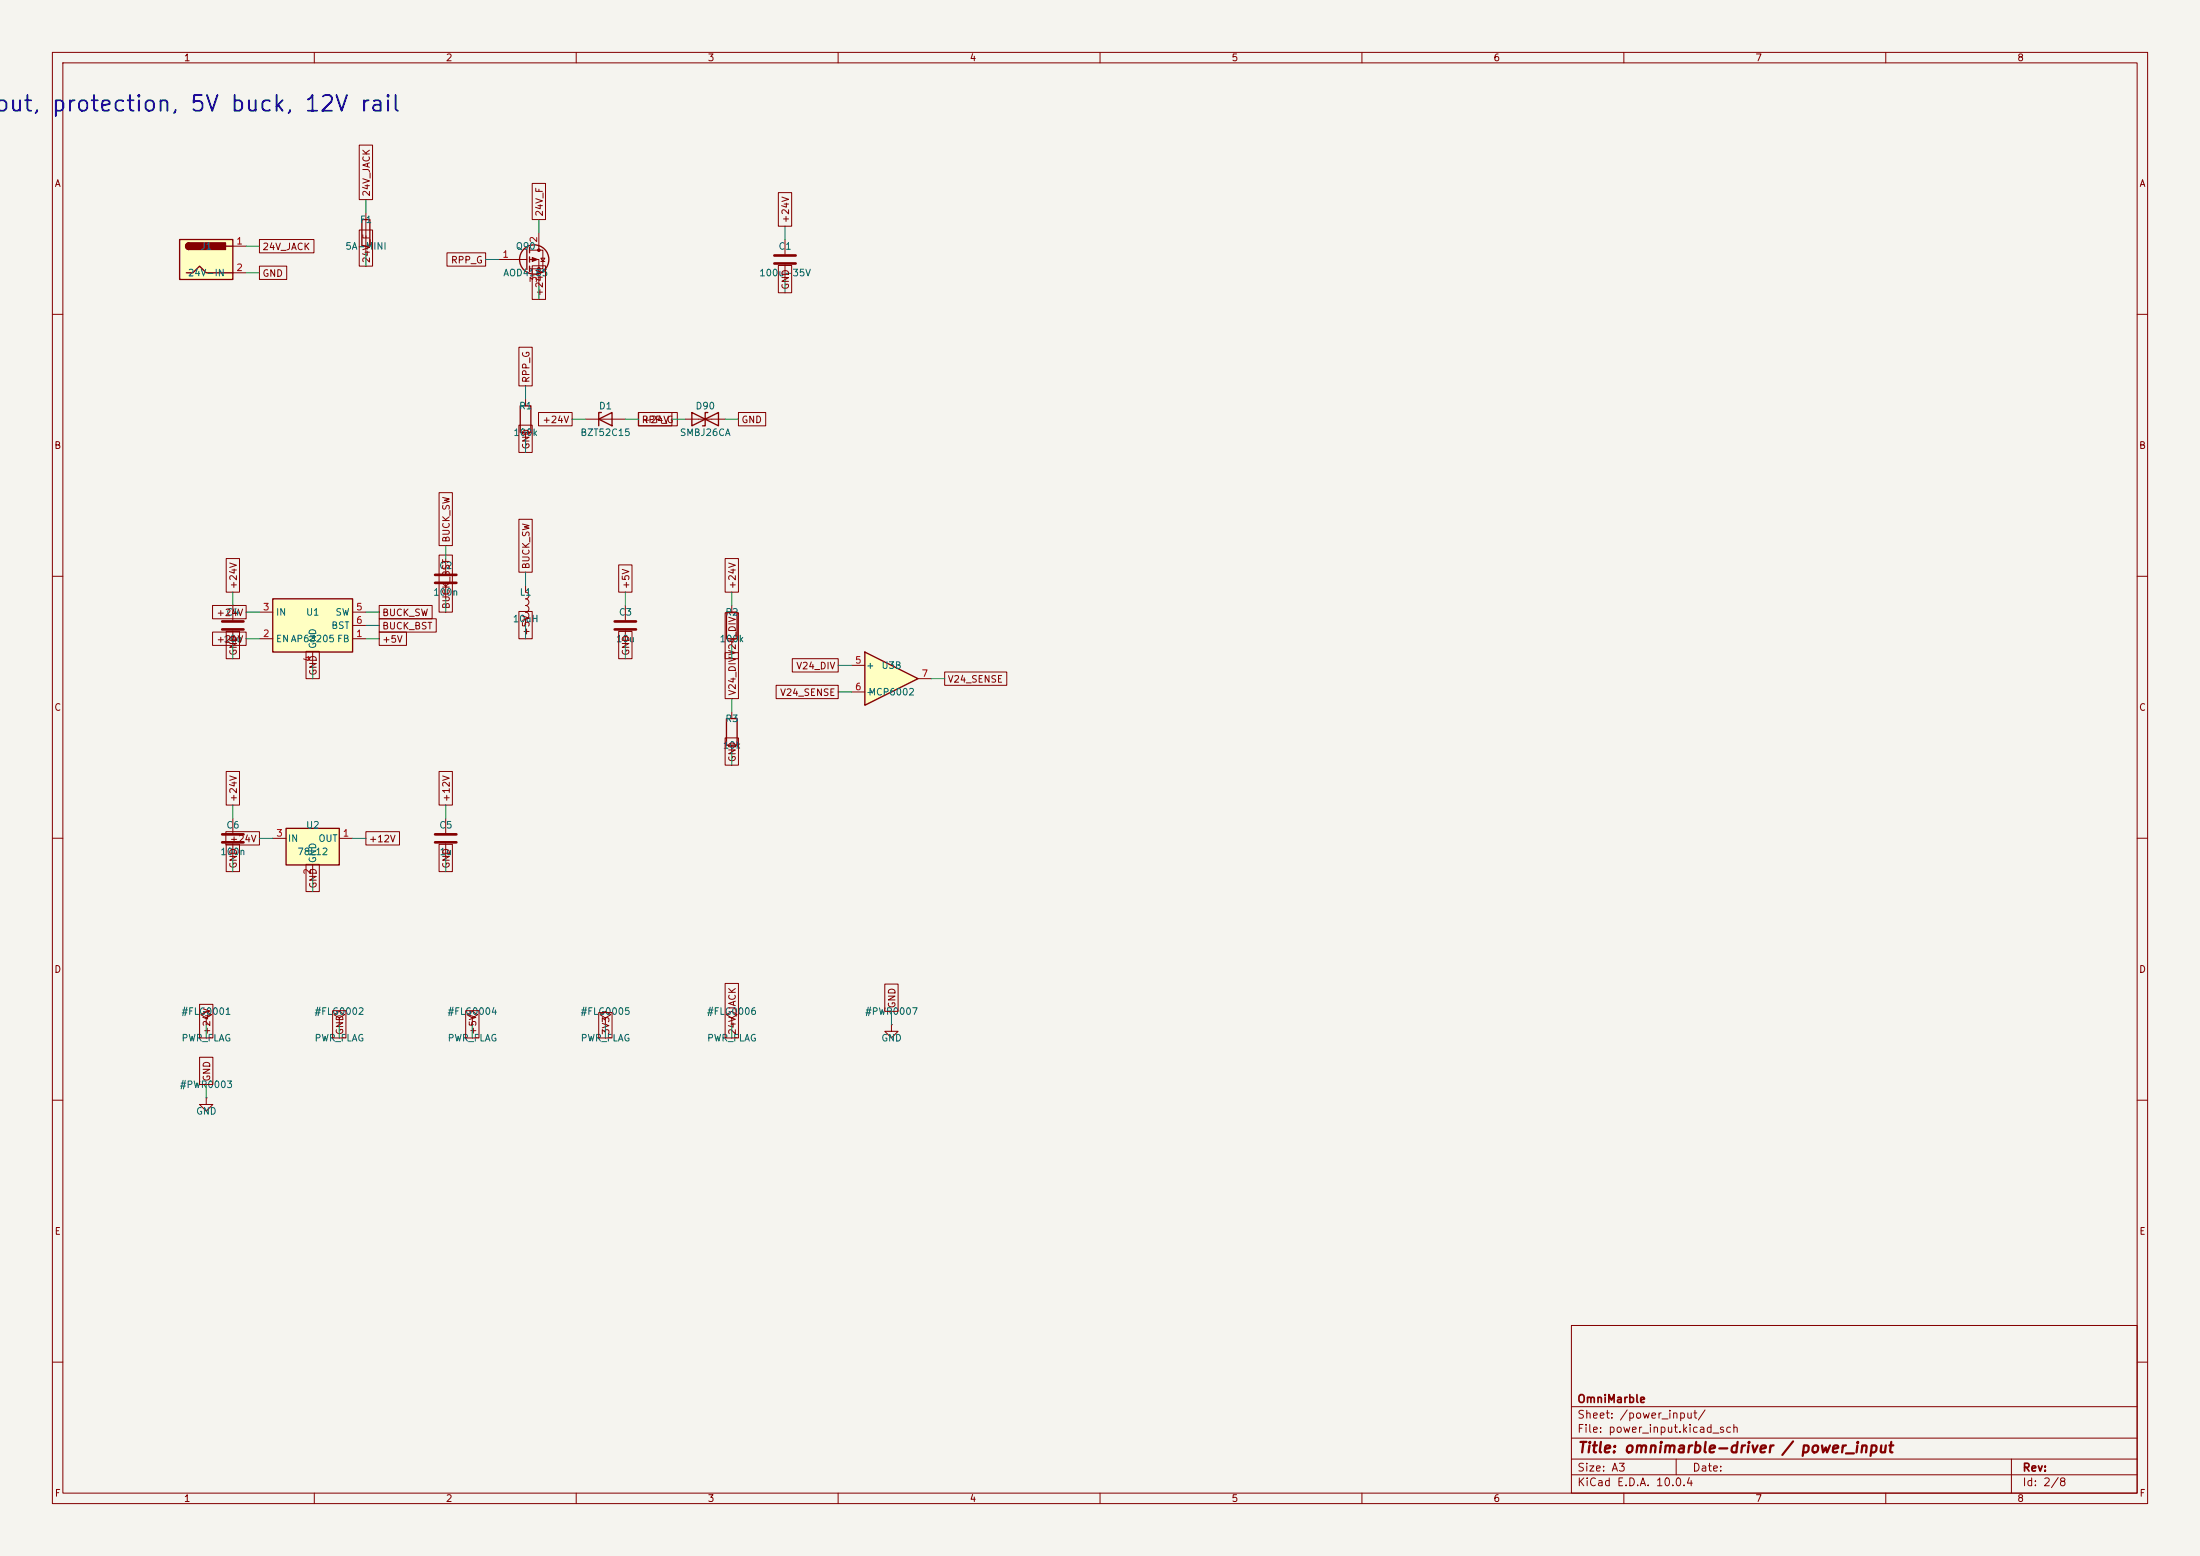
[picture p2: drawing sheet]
<svg xmlns="http://www.w3.org/2000/svg" width="420mm" height="297mm" viewBox="0 0 420 297" stroke-linecap="round" stroke-linejoin="round" font-family="sans-serif">
<path d="M0 0h420v297h-420z" fill="#f5f4ef" stroke="#f5f4ef" stroke-width=".19"/>
<g fill="none" stroke="#840000" stroke-width=".19">
<path d="M10 10h400v277h-400zM12 12h396v273h-396zM60 10v2M110 10v2M160 10v2M210 10v2M260 10v2M310 10v2M360 10v2M149.9 45.7v2.8M149.9 50.5v2.8M10 60h2"/>
<path d="M408 60h2M10 110h2M408 110h2M10 160h2M85.1 156.2v2.8M408 160h2M85.1 161v2.8M10 210h2M408 210h2M300 253h108v32h-108zM10 260h2M300 278.5h108"/>
<path d="M300 274.5h108M300 268.5h108M320 278.5v3M384 278.5v6.5M408 260h2M60 285v2M110 285v2M160 285v2M210 285v2M260 285v2M300 281.5h108M310 285v2"/>
<path d="M360 285v2"/>
</g>
<path d="M147.8 48.8h4.1M147.8 50.3h4.1M83.1 159.3h4M83.1 160.8h4" fill="none" stroke="#840000" stroke-width=".51"/>
<path d="M52.1 114.3h15.2v10.2h-15.2z" fill="#ffffc2"/>
<g fill="none" stroke="#840000" stroke-width=".25">
<path d="M69.1 41.9h1.5v5.1h-1.5zM100.6 47.6v3.8M101.1 47.2v1.1M101.1 49v1M101.1 50.8v1M99.3 77.5h2v5.1h-2zM114.8 78.7h-.5v2.6M132.1 78.7v2.6l5.1-2.6v2.6zM135.1 78.7h-.5v2.6h-.5M114.3 80l2.5-1.3v2.6zM52.1 114.3h15.2v10.2h-15.2zM138.7 116.8h2v5.1h-2z"/>
<path d="M138.7 137.2h2v5h-2z"/>
<circle cx="102" cy="49.5" r="2.79"/>
</g>
<g fill="none" stroke="#840000" stroke-width=".19">
<path d="M69.8 40.6v7.7M95.2 49.5h5.4M101.1 47.8h2.5v3.5h-2.5M101.1 49.5h1.8v5.1M102.9 44.5v3.3M103.3 49.3h.7l-.4 .6zM103.3 49.9h.7M100.3 76.2v1.3M100.3 82.6v1.2M111.8 80h7.6M130.8 80h7.6M44.4 115.6v2.8"/>
<path d="M49.5 116.8h2.6M67.3 116.8h2.5M67.3 119.4h2.5M85.1 106.7v2.8M85.1 111.5v2.8M100.3 111.8v1.2a.64 .64 0 0 1 .7 .7 .64 .64 0 0 1-.7 .6 .64 .64 0 0 1 .7 .6 .64 .64 0 0 1-.7 .7 .64 .64 0 0 1 .7 .6 .64 .64 0 0 1-.7 .6 .64 .64 0 0 1 .7 .7 .64 .64 0 0 1-.7 .6v1.3M119.4 115.6v2.8M139.7 115.6v1.2M44.4 120.4v2.8M49.5 121.9h2.6M59.7 124.5v2.5M67.3 121.9h2.5"/>
<path d="M119.4 120.4v2.8M139.7 121.9v1.3M139.7 135.9v1.3M139.7 142.2v1.3M39.4 194.3l1-.6-1-.7-1 .7 1 .6v1.3M39.4 195.6h.1M64.8 194.3l1-.6-1-.7-1 .7 1 .6v1.3M64.8 195.6h.1M115.6 194.3l1-.6-1-.7-1 .7 1 .6v1.3M115.6 195.6h.1M139.7 194.3l1-.6-1-.7-1 .7 1 .6v1.3M139.7 195.6h.1"/>
<path d="M170.2 195.6v1.3h1.2l-1.2 1.2-1.3-1.2h1.3M170.2 195.6h.1M39.4 209.6v1.2h1.2l-1.2 1.3-1.3-1.3h1.3M39.4 209.6h.1"/>
</g>
<path d="M42.4 118.6h4.1M83.1 109.7h4M83.1 111.3h4M117.3 118.6h4.1M42.4 120.1h4.1M117.3 120.1h4.1" fill="none" stroke="#840000" stroke-width=".51"/>
<g fill="#840000" stroke="#840000" stroke-width=".19">
<path d="M101.6 49.1l1 .4-1 .4z"/>
<circle cx="102.9" cy="47.8" r=".25"/>
<circle cx="102.9" cy="51.3" r=".25"/>
</g>
<path d="M54.6 158.1h10.2v7h-10.2z" fill="#ffffc2"/>
<path d="M54.6 158.1h10.2v7h-10.2z" fill="none" stroke="#840000" stroke-width=".25"/>
<path d="M44.4 156.2v2.8M44.4 161v2.8M52.1 160h2.5M59.7 165.1v2.5M64.8 160h2.5M90.2 194.3l1-.6-1-.7-1 .7 1 .6v1.3M90.2 195.6h.1" fill="none" stroke="#840000" stroke-width=".19"/>
<path d="M42.4 159.3h4.1M42.4 160.8h4.1" fill="none" stroke="#840000" stroke-width=".51"/>
<path d="M34.3 45.7h10.1v7.6h-10.1z" fill="#ffffc2"/>
<path d="M34.3 45.7h10.1v7.6h-10.1zM35.6 52.1h1.2l1.3-1.3 1.3 1.3h5M36.1 46.4a.64 .64 0 0 0-.7 .6 .64 .64 0 0 0 .7 .6M43.2 47h1.2" fill="none" stroke="#840000" stroke-width=".25"/>
<g fill="#840000" stroke="#840000" stroke-width=".25">
<path d="M35.6 46.5l.5-.1v1.2a.63 .63 0 0 1-.6-.4 .63 .63 0 0 1 .1-.7z"/>
<path d="M36.1 46.4h7v1.2h-7z"/>
</g>
<path d="M44.4 47h2.6M44.4 52.1h2.6" fill="none" stroke="#840000" stroke-width=".19"/>
<path d="M165.1 124.5l10.2 5-10.2 5.1z" fill="#ffffc2"/>
<path d="M165.1 124.5l10.2 5-10.2 5.1z" fill="none" stroke="#840000" stroke-width=".25"/>
<g fill="none" stroke="#840000" stroke-width=".19">
<path d="M68.6 27.7h2.5v10.4h-2.5zM101.6 35h2.5v6.9h-2.5zM148.6 36.8h2.5v6.4h-2.5zM49.5 50.8h5.2v2.5h-5.2zM49.5 45.7h10.4v2.6h-10.4zM68.6 43.9h2.5v6.9h-2.5zM85.3 48.3h7.4v2.5h-7.4zM101.6 50.7h2.5v6.5h-2.5zM148.6 50.7h2.5v5.2h-2.5zM99.1 66.3h2.5v7.4h-2.5zM102.8 78.7h6.4v2.6h-6.4zM121.9 78.7h6.4v2.6h-6.4z"/>
<path d="M121.9 78.7h7.4v2.6h-7.4zM141 78.7h5.2v2.6h-5.2zM83.8 94h2.6v10.1h-2.6zM99.1 99.1h2.5v10.1h-2.5zM99.1 81.2h2.5v5.2h-2.5zM40.6 115.6h6.4v2.5h-6.4zM43.2 106.6h2.5v6.4h-2.5zM72.4 115.6h10.1v2.5h-10.1zM72.4 118.1h10.9v2.6h-10.9zM83.8 106h2.6v10.8h-2.6zM99.1 116.7h2.5v5.2h-2.5zM118.1 107.8h2.6v5.2h-2.6z"/>
<path d="M138.4 117h2.6v8.7h-2.6zM138.4 106.6h2.6v6.4h-2.6zM40.6 120.6h6.4v2.6h-6.4zM43.2 120.5h2.5v5.2h-2.5zM58.4 124.3h2.6v5.2h-2.6zM72.4 120.6h5.2v2.6h-5.2zM118.1 120.5h2.6v5.2h-2.6zM138.4 124.6h2.6v8.8h-2.6zM148.2 130.8h11.8v2.6h-11.8zM151.2 125.7h8.8v2.6h-8.8zM162.6 127h2.5M162.6 132.1h2.5"/>
<path d="M175.3 129.5h2.5M180.3 128.3h11.9v2.5h-11.9zM43.1 158.7h6.4v2.6h-6.4zM43.2 147.3h2.5v6.4h-2.5zM69.8 158.7h6.5v2.6h-6.5zM83.8 147.3h2.6v6.4h-2.6zM138.4 140.8h2.6v5.3h-2.6zM43.2 161.2h2.5v5.2h-2.5zM58.4 165h2.6v5.2h-2.6zM83.8 161.2h2.6v5.2h-2.6zM38.1 191.7h2.5v6.4h-2.5zM63.5 192.9h2.5v5.2h-2.5z"/>
<path d="M88.9 192.9h2.5v5.2h-2.5zM114.3 193.3h2.5v4.8h-2.5zM138.4 187.7h2.6v10.4h-2.6zM168.9 187.8h2.6v5.2h-2.6zM38.1 201.8h2.5v5.2h-2.5z"/>
</g>
<g fill="none" stroke="#009600" stroke-width=".19">
<path d="M69.8 38.1v2.5M47 52.1h2.5M47 47h2.5M69.8 48.3v2.5M92.7 49.5h2.5M102.9 41.9v2.6M102.9 54.6v2.6M149.9 43.2v2.5M149.9 53.3v2.6M100.3 73.7v2.5M100.3 83.8v2.6M109.2 80h2.6"/>
<path d="M119.4 80h2.5M128.3 80h2.5M138.4 80h2.6M44.4 113v2.6M47 116.8h2.5M69.8 116.8h2.6M69.8 119.4h2.6M85.1 104.1v2.6M85.1 114.3v2.5M100.3 109.2v2.6M100.3 119.4v2.5M119.4 113v2.6"/>
<path d="M139.7 113v2.6M44.4 123.2v2.5M47 121.9h2.5M59.7 127v2.5M69.8 121.9h2.6M119.4 123.2v2.5M139.7 123.2v2.5M139.7 133.4v2.5M160 127h2.6M160 132.1h2.6M177.8 129.5h2.5M44.4 153.7v2.5"/>
<path d="M85.1 153.7v2.5M139.7 143.5v2.6M44.4 163.8v2.6M49.5 160h2.6M59.7 167.6v2.6M67.3 160h2.5M85.1 163.8v2.6M39.4 195.6v2.5M64.8 195.6v2.5M90.2 195.6v2.5M115.6 195.6v2.5M139.7 195.6v2.5"/>
<path d="M170.2 193v2.6M39.4 207v2.6"/>
</g>
<text font-size="3" fill="#0000c2" x="1.5" y="22">ut, protection, 5V buck, 12V rail</text>
<text font-size="2" fill="#840000" x="301" y="277.8">Title: omnimarble-driver / power_input</text>
<g font-size="1.5" fill="#840000">
<text x="301" y="268.1">OmniMarble</text>
<text x="301" y="273.8">File: power_input.kicad_sch</text>
<text x="301" y="271.1">Sheet: /power_input/</text>
<text x="301" y="281.2">Size: A3</text>
<text x="323" y="281.2">Date:</text>
<text x="386" y="281.2">Rev:</text>
<text x="301" y="284">KiCad E.D.A. 10.0.4</text>
<text x="386" y="284">Id: 2/8</text>
</g>
<g font-size="1.3" fill="#840000">
<text x="35" y="12">1</text>
<text x="85" y="12">2</text>
<text x="135" y="12">3</text>
<text x="185" y="12">4</text>
<text x="235" y="12">5</text>
<text x="285" y="12">6</text>
<text x="335" y="12">7</text>
<text x="385" y="12">8</text>
<text x="10.3" y="36">A</text>
<text x="408.3" y="36">A</text>
<text x="70.9" y="37.6" transform="rotate(-90 70.9 37.6)">24V_JACK</text>
<text x="103.9" y="41.4" transform="rotate(-90 103.9 41.4)">24V_F</text>
<text x="150.9" y="42.7" transform="rotate(-90 150.9 42.7)">+24V</text>
<text x="50" y="53.1">GND</text>
<text x="50" y="48.1">24V_JACK</text>
<text x="70.9" y="50.3" transform="rotate(-90 70.9 50.3)">24V_F</text>
<text x="86" y="50.6">RPP_G</text>
<text x="103.9" y="56.7" transform="rotate(-90 103.9 56.7)">+24V</text>
<text x="150.9" y="55.4" transform="rotate(-90 150.9 55.4)">GND</text>
<text x="101.4" y="73.2" transform="rotate(-90 101.4 73.2)">RPP_G</text>
<text x="103.5" y="81.1">+24V</text>
<text x="122.4" y="81.1">RPP_G</text>
<text x="122.5" y="81.1">+24V</text>
<text x="141.4" y="81.1">GND</text>
<text x="10.3" y="86">B</text>
<text x="101.4" y="85.9" transform="rotate(-90 101.4 85.9)">GND</text>
<text x="408.2" y="86">B</text>
<text x="86.2" y="103.7" transform="rotate(-90 86.2 103.7)">BUCK_SW</text>
<text x="45.5" y="112.6" transform="rotate(-90 45.5 112.6)">+24V</text>
<text x="101.4" y="108.7" transform="rotate(-90 101.4 108.7)">BUCK_SW</text>
<text x="120.4" y="112.6" transform="rotate(-90 120.4 112.6)">+5V</text>
<text x="140.8" y="112.6" transform="rotate(-90 140.8 112.6)">+24V</text>
<text x="41.2" y="117.9">+24V</text>
<text x="72.9" y="117.9">BUCK_SW</text>
<text x="86.2" y="116.4" transform="rotate(-90 86.2 116.4)">BUCK_BST</text>
<text x="41.2" y="123">+24V</text>
<text x="45.5" y="125.3" transform="rotate(-90 45.5 125.3)">GND</text>
<text x="72.9" y="120.4">BUCK_BST</text>
<text x="72.9" y="123">+5V</text>
<text x="101.4" y="121.4" transform="rotate(-90 101.4 121.4)">+5V</text>
<text x="120.4" y="125.3" transform="rotate(-90 120.4 125.3)">GND</text>
<text x="60.8" y="129.1" transform="rotate(-90 60.8 129.1)">GND</text>
<text x="151.9" y="128.1">V24_DIV</text>
<text x="180.8" y="130.6">V24_SENSE</text>
<text x="10.3" y="136">C</text>
<text x="140.8" y="132.9" transform="rotate(-90 140.8 132.9)">V24_DIVV24_DIV</text>
<text x="148.8" y="133.1">V24_SENSE</text>
<text x="408.2" y="136">C</text>
<text x="140.8" y="145.6" transform="rotate(-90 140.8 145.6)">GND</text>
<text x="45.5" y="153.2" transform="rotate(-90 45.5 153.2)">+24V</text>
<text x="86.2" y="153.2" transform="rotate(-90 86.2 153.2)">+12V</text>
<text x="43.8" y="161.1">+24V</text>
<text x="70.3" y="161.1">+12V</text>
<text x="45.5" y="165.9" transform="rotate(-90 45.5 165.9)">GND</text>
<text x="86.2" y="165.9" transform="rotate(-90 86.2 165.9)">GND</text>
<text x="60.8" y="169.7" transform="rotate(-90 60.8 169.7)">GND</text>
<text x="10.3" y="186">D</text>
<text x="408.2" y="186">D</text>
<text x="40.4" y="197.6" transform="rotate(-90 40.4 197.6)">+24V</text>
<text x="65.8" y="197.6" transform="rotate(-90 65.8 197.6)">GND</text>
<text x="91.2" y="197.6" transform="rotate(-90 91.2 197.6)">+5V</text>
<text x="116.6" y="197.6" transform="rotate(-90 116.6 197.6)">3V3</text>
<text x="140.8" y="197.6" transform="rotate(-90 140.8 197.6)">24V_JACK</text>
<text x="171.2" y="192.6" transform="rotate(-90 171.2 192.6)">GND</text>
<text x="40.4" y="206.5" transform="rotate(-90 40.4 206.5)">GND</text>
<text x="10.3" y="236">E</text>
<text x="408.3" y="236">E</text>
<text x="10.3" y="286">F</text>
<text x="35" y="287">1</text>
<text x="85" y="287">2</text>
<text x="135" y="287">3</text>
<text x="185" y="287">4</text>
<text x="235" y="287">5</text>
<text x="285" y="287">6</text>
<text x="335" y="287">7</text>
<text x="385" y="287">8</text>
<text x="408.3" y="286">F</text>
</g>
<g font-size="1.3" fill="#006464">
<text x="38.2" y="48">J1</text>
<text x="65.8" y="48">5A-MINI</text>
<text x="68.6" y="42.9">F1</text>
<text x="98.4" y="48">Q90</text>
<text x="148.5" y="48">C1</text>
<text x="35.8" y="53">24V-IN</text>
<text x="96" y="53">AOD4185</text>
<text x="144.8" y="53">100u-35V</text>
<text x="97.9" y="83.5">100k</text>
<text x="99" y="78.4">R1</text>
<text x="110.7" y="83.5">BZT52C15</text>
<text x="114.2" y="78.4">D1</text>
<text x="129.7" y="83.5">SMBJ26CA</text>
<text x="132.7" y="78.4">D90</text>
<text x="83.7" y="108.9">C2</text>
<text x="43.1" y="117.8">C4</text>
<text x="52.6" y="117.8">IN</text>
<text x="58.3" y="117.8">U1</text>
<text x="63.9" y="117.8">SW</text>
<text x="82.6" y="114">100n</text>
<text x="97.8" y="119.1">10uH</text>
<text x="99.1" y="114">L1</text>
<text x="118" y="117.8">C3</text>
<text x="138.4" y="117.8">R2</text>
<text x="42.6" y="122.9">10u</text>
<text x="52.6" y="122.9">ENAP63205 FB</text>
<text x="60.7" y="124" transform="rotate(-90 60.7 124)">GND</text>
<text x="63.2" y="120.4">BST</text>
<text x="117.5" y="122.9">10u</text>
<text x="137.3" y="122.9">100k</text>
<text x="165.2" y="128">+</text>
<text x="168.2" y="128">U3B</text>
<text x="165.2" y="133.1">-</text>
<text x="165.7" y="133.1">MCP6002</text>
<text x="137.9" y="143.2">10k</text>
<text x="138.4" y="138.1">R3</text>
<text x="43.1" y="158.5">C6</text>
<text x="54.9" y="161">IN</text>
<text x="58.3" y="158.5">U2</text>
<text x="60.7" y="161">OUT</text>
<text x="83.7" y="158.5">C5</text>
<text x="42" y="163.5">100n</text>
<text x="56.7" y="163.5">78L12</text>
<text x="60.7" y="164.8" transform="rotate(-90 60.7 164.8)">GND</text>
<text x="83.8" y="163.5">1u</text>
<text x="34.5" y="194">#FLG0001</text>
<text x="59.9" y="194">#FLG0002</text>
<text x="85.3" y="194">#FLG0004</text>
<text x="110.7" y="194">#FLG0005</text>
<text x="134.9" y="194">#FLG0006</text>
<text x="165" y="194">#PWR0007</text>
<text x="34.6" y="199.1">PWR_FLAG</text>
<text x="60" y="199.1">PWR_FLAG</text>
<text x="85.4" y="199.1">PWR_FLAG</text>
<text x="110.8" y="199.1">PWR_FLAG</text>
<text x="134.9" y="199.1">PWR_FLAG</text>
<text x="168.1" y="199.1">GND</text>
<text x="34.2" y="208">#PWR0003</text>
<text x="37.3" y="213.1">GND</text>
</g>
<g font-size="1.3" fill="#a90000">
<text x="45" y="47">1</text>
<text x="102.8" y="46.4" transform="rotate(-90 102.8 46.4)">2</text>
<text x="45" y="52">2</text>
<text x="95.8" y="49.5">1</text>
<text x="102.8" y="54" transform="rotate(-90 102.8 54)">3</text>
<text x="50.1" y="116.8">3</text>
<text x="67.9" y="116.8">5</text>
<text x="67.9" y="119.4">6</text>
<text x="50.1" y="121.9">2</text>
<text x="67.9" y="121.9">1</text>
<text x="59.7" y="126.4" transform="rotate(-90 59.7 126.4)">4</text>
<text x="163.1" y="127">5</text>
<text x="175.8" y="129.5">7</text>
<text x="163.1" y="132.1">6</text>
<text x="52.6" y="160">3</text>
<text x="65.3" y="160">1</text>
<text x="59.7" y="167.1" transform="rotate(-90 59.7 167.1)">2</text>
</g>
</svg>
